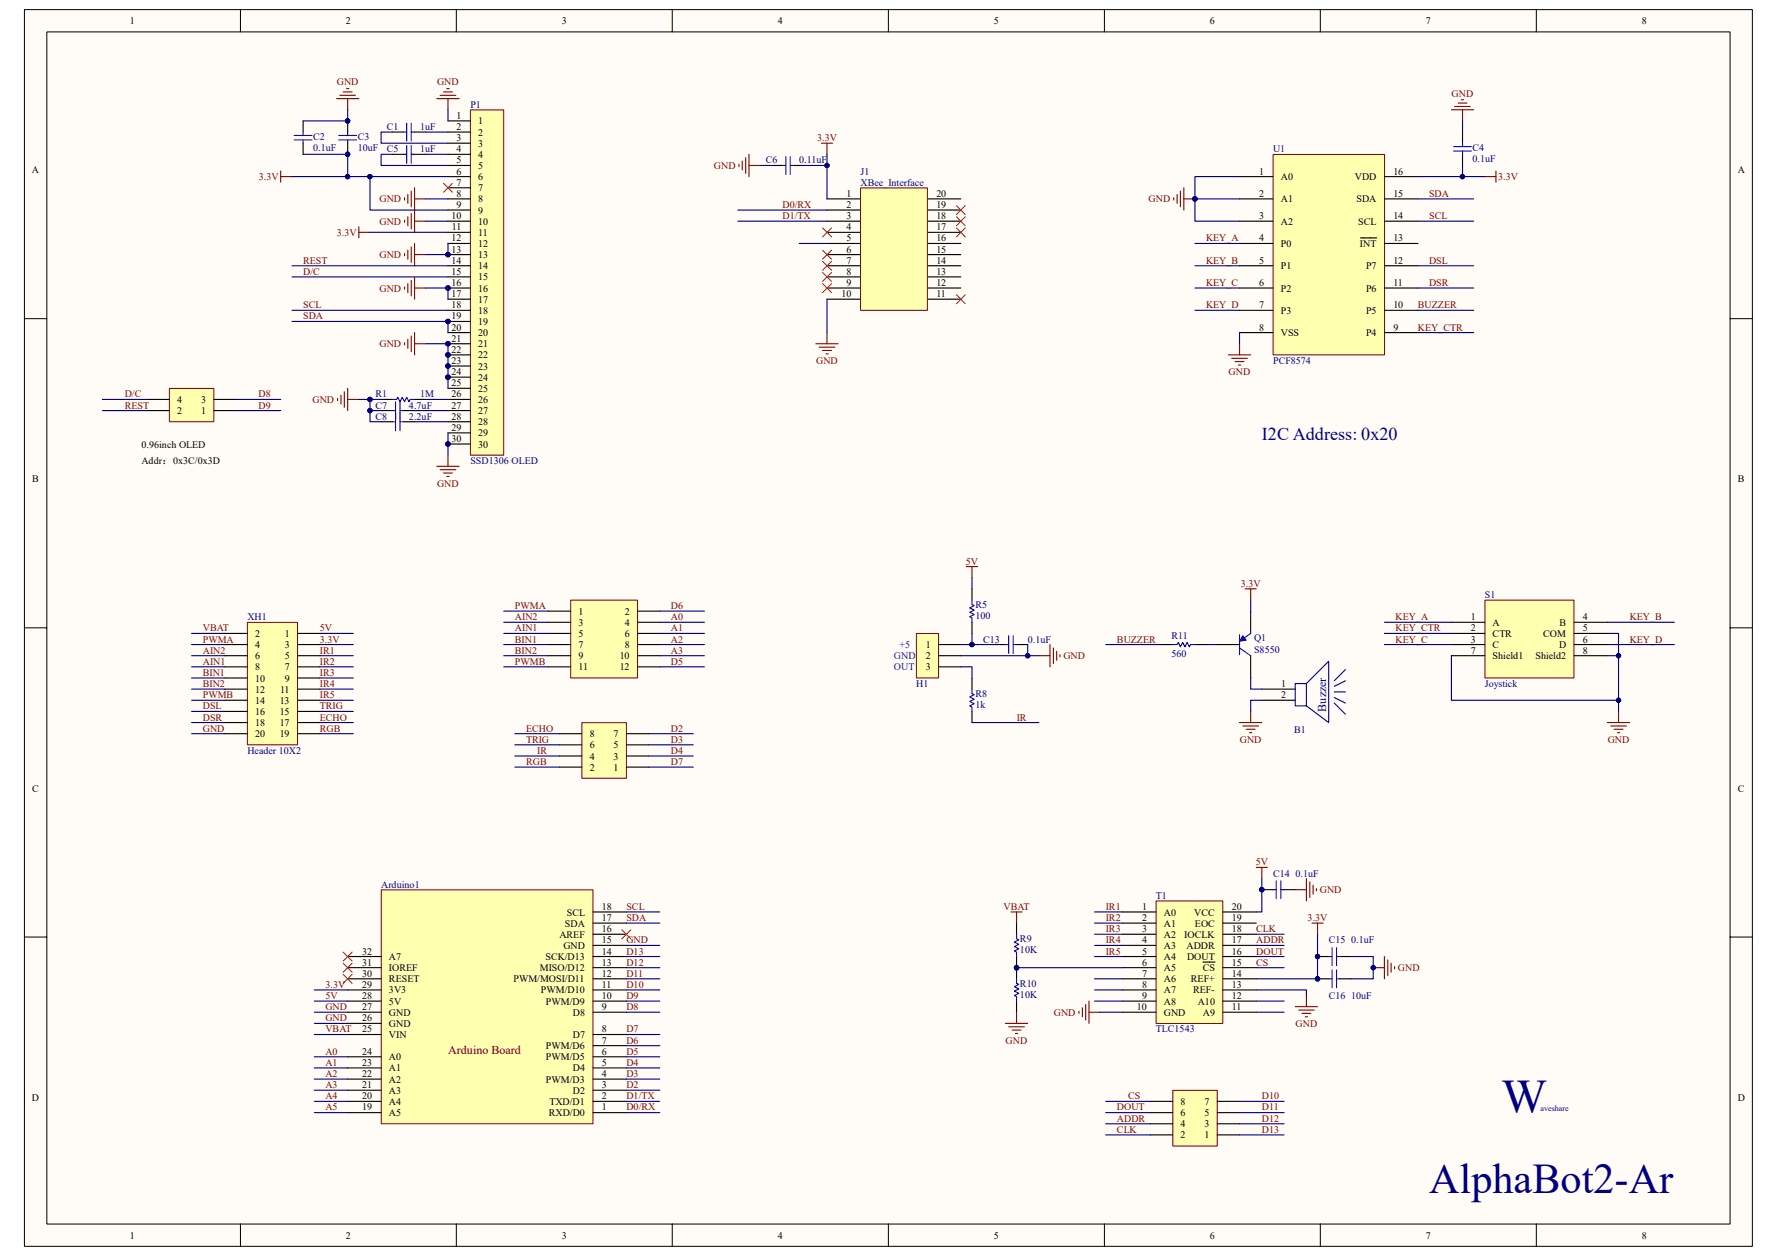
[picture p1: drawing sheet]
<svg xmlns="http://www.w3.org/2000/svg" width="297mm" height="210mm" viewBox="0 0 297 210" stroke-linecap="round" stroke-linejoin="round" font-family="sans-serif">
<path d="M4.1 1.6h288.8v206.8h-288.8z" fill="#fffcf8"/>
<path d="M4.1 1.6h288.8v206.8h-288.8z" fill="none" stroke="#000" stroke-width=".17"/>
<path d="M7.8 5.4h281.4v199.2h-281.4z" fill="#fffcf8"/>
<g fill="none" stroke="#000" stroke-width=".17">
<path d="M7.8 5.3h281.4v199.3h-281.4zM40.2 1.6v3.7M76.3 1.6v3.7M112.4 1.6v3.7M148.5 1.6v3.7M184.6 1.6v3.7M220.7 1.6v3.7M256.8 1.6v3.7M4.1 53.3h3.7M289.2 53.3h3.7M4.1 105h3.7M289.2 105h3.7"/>
<path d="M4.1 156.7h3.7M289.2 156.7h3.7M40.2 204.6v3.8M76.3 204.6v3.8M112.4 204.6v3.8M148.5 204.6v3.8M184.6 204.6v3.8M220.7 204.6v3.8M256.8 204.6v3.8"/>
</g>
<path d="M212.8 25.8h18.6v33.5h-18.6z" fill="#ffffb0"/>
<path d="M212.8 25.8h18.6v33.5h-18.6z" fill="none" stroke="#800000" stroke-width=".17"/>
<g fill="none" stroke="#000" stroke-width=".19">
<path d="M207.2 29.5h5.6M207.2 33.3h5.6M207.2 37h5.6M227.4 39.8h2.7M231.4 29.5h5.6M231.4 33.3h5.6M231.4 37h5.6M244.5 22.1v1.8M244.5 25.8v1.9M207.2 40.7h5.6M207.2 44.4h5.6M207.2 48.2h5.6"/>
<path d="M207.2 51.9h5.6M207.2 55.6h5.6M231.4 40.7h5.6M231.4 44.4h5.6M231.4 48.2h5.6M231.4 51.9h5.6M231.4 55.6h5.6"/>
</g>
<g fill="none" stroke="#800000" stroke-width=".19">
<path d="M242.6 18.4h3.7M243.2 17.8h2.6M243.7 17.2h1.5M244.3 16.7h.4M244.5 18.4v1.8M196.2 33.1v.3M196.8 32.5v1.5M197.3 32v2.6M197.9 31.4v3.7M197.9 33.3h1.8M248.2 29.5h1.9M250.1 28.6v1.9"/>
<path d="M205.3 59.3h3.8M205.9 59.9h2.6M207.2 57.5v1.8M206.5 60.5h1.4M207 61h.4"/>
</g>
<g fill="none" stroke="#000080" stroke-width=".19">
<path d="M207.2 33.3h-7.5v3.7h7.5M207.2 29.5h-7.5v3.8M237 33.3h9.3M237 37h9.3M237 29.5h11.2M244.5 27.7v1.8M199.7 40.7h7.5M199.7 44.4h7.5M199.7 48.2h7.5M199.7 51.9h7.5M207.2 55.6v1.9M237 44.4h9.3"/>
<path d="M237 48.2h9.3M237 55.6h9.3"/>
</g>
<path d="M243 24.5h3M243 25.3h3M244.5 23.9v.6M244.5 25.3v.5" fill="none" stroke="#00f" stroke-width=".19"/>
<g fill="#000080" stroke="#000080" stroke-width=".17">
<circle cx="244.5" cy="29.5" r=".36"/>
<circle cx="199.7" cy="33.3" r=".37"/>
</g>
<path d="M248.2 100.4h14.9v12.9h-14.9z" fill="#ffffb0"/>
<path d="M248.2 100.3h14.9v13h-14.9z" fill="none" stroke="#800000" stroke-width=".17"/>
<g fill="none" stroke="#000" stroke-width=".19">
<path d="M138.2 33.3h5.6M138.2 35.1h5.6M138.2 37h5.6M138.2 38.8h5.6M155 33.3h5.6M155 35.1h5.6M155 37h5.6M155 38.8h5.6M138.2 40.7h5.6M138.2 42.6h5.6M138.2 44.4h5.6M138.2 46.3h5.6"/>
<path d="M138.2 48.2h5.6M138.2 50h5.6M155 40.7h5.6M155 42.6h5.6M155 44.4h5.6M155 46.3h5.6M155 48.2h5.6M155 50h5.6M242.6 104h5.6M242.6 105.9h5.6M242.6 107.8h5.6M242.6 109.6h5.6"/>
<path d="M263.1 104h5.6M263.1 105.9h5.6M263.1 107.8h5.6M263.1 109.6h5.6"/>
</g>
<path d="M270.5 118.9v1.9M268.7 120.8h3.7M269.3 121.4h2.6M269.8 121.9h1.5M270.4 122.5h.3" fill="none" stroke="#800000" stroke-width=".19"/>
<path d="M231.4 104h11.2M231.4 107.8h11.2M231.4 105.9h11.2M242.6 109.6v7.5h27.9M268.7 104h11.2M268.7 107.8h11.2M268.7 109.6h1.8M268.7 105.9h1.8v13" fill="none" stroke="#000080" stroke-width=".19"/>
<g fill="#000080" stroke="#000080" stroke-width=".17">
<circle cx="270.5" cy="109.6" r=".36"/>
<circle cx="270.5" cy="117.1" r=".36"/>
</g>
<path d="M143.9 31.4h11.1v20.5h-11.1z" fill="#ffffb0"/>
<path d="M143.8 31.4h11.2v20.5h-11.2z" fill="none" stroke="#800000" stroke-width=".17"/>
<path d="M128.9 27.7h1.9M132.6 27.7h1.9" fill="none" stroke="#000" stroke-width=".19"/>
<path d="M130.8 27.7h.6M131.4 26.2v3M132.1 27.7h.5M132.1 26.2v3" fill="none" stroke="#00f" stroke-width=".19"/>
<path d="M123.5 27.5v.4M124.1 26.9v1.5M124.6 26.4v2.6M125.2 27.7h1.9M125.2 25.8v3.7M137.3 23.9h1.9M138.2 23.9v1.9M136.4 57.5h3.7M136.9 58h2.6M137.5 58.6h1.5M138.1 59.2h.3M138.2 55.6v1.9" fill="none" stroke="#800000" stroke-width=".19"/>
<path d="M123.3 35.1h14.9M123.3 37h14.9M127.1 27.7h1.8M134.5 27.7h3.7M138.2 25.8v7.5M133.6 40.7h4.6M138.2 50v5.6" fill="none" stroke="#000080" stroke-width=".19"/>
<circle cx="138.2" cy="27.7" r=".36" fill="#000080" stroke="#000080" stroke-width=".17"/>
<g fill="none" stroke="#f00" stroke-width=".17">
<path d="M137.5 38.1l1.5 1.5M139 38.1l-1.5 1.5M159.9 34.4l1.5 1.5M159.9 36.2l1.5 1.5M159.9 38.1l1.5 1.5M161.4 34.4l-1.5 1.5M161.4 36.2l-1.5 1.5M161.4 38.1l-1.5 1.5M137.5 45.6l1.5 1.5M137.5 43.7l1.5 1.5M137.5 41.8l1.5 1.5M137.5 47.4l1.5 1.5"/>
<path d="M139 45.6l-1.5 1.5M139 43.7l-1.5 1.5M139 41.8l-1.5 1.5M139 47.4l-1.5 1.5M159.9 49.3l1.5 1.5M161.4 49.3l-1.5 1.5"/>
</g>
<path d="M153.2 105.9h3.7v7.4h-3.7z" fill="#ffffb0"/>
<path d="M153.2 105.9h3.7v7.4h-3.7z" fill="none" stroke="#800000" stroke-width=".17"/>
<path d="M162.5 98.4v1.9M156.9 107.8h3.7M156.9 109.6h3.7M156.9 111.5h3.7M162.5 104v1.9M162.5 113.3v1.9M162.5 118.9v1.9M166.2 107.8h1.9M169.9 107.8h1.9" fill="none" stroke="#000" stroke-width=".19"/>
<path d="M161.5 94.7h1.9M162.5 94.7v1.9M173.6 109.6h1.9M175.5 107.8v3.7M176.1 108.3v2.6M176.6 108.9v1.5M177.2 109.5v.3" fill="none" stroke="#800000" stroke-width=".19"/>
<path d="M162.5 100.3v.8l.4 .1-.8 .4 .8 .4-.8 .4 .8 .3-.8 .4 .4 .2v.7M162.5 115.2v.8l.4 .1-.8 .4 .8 .4-.8 .4 .8 .3-.8 .4 .4 .2v.7M168.1 107.8h.5M168.6 106.3v3M169.4 107.8h.5M169.4 106.3v3" fill="none" stroke="#00f" stroke-width=".19"/>
<g fill="none" stroke="#000080" stroke-width=".19">
<path d="M237 51.9h9.3M162.5 96.6v1.8M160.6 111.5h1.9v1.8M160.6 109.6h13M160.6 107.8h5.6M162.5 105.9v1.9M171.8 107.8v1.8M162.5 120.8h11.1M104.7 159.9h5.6M104.7 158.1h5.6M104.7 154.3h5.6M104.7 152.5h5.6"/>
<path d="M52.5 176.7h5.6M52.5 173h5.6M52.5 169.2h5.6M52.5 167.4h5.6M52.5 165.5h5.6M52.5 171.1h5.6M52.5 178.5h5.6M104.7 178.5h5.6M104.7 176.7h5.6M104.7 174.8h5.6M104.7 173h5.6M104.7 169.2h5.6"/>
<path d="M104.7 167.4h5.6M104.7 165.5h5.6M104.7 163.6h5.6M104.7 161.8h5.6M52.5 186h5.6M52.5 184.1h5.6M52.5 182.3h5.6M52.5 180.4h5.6M104.7 186h5.6M104.7 184.1h5.6M104.7 182.3h5.6M104.7 180.4h5.6"/>
</g>
<g fill="#000080" stroke="#000080" stroke-width=".17">
<circle cx="171.8" cy="109.6" r=".36"/>
<circle cx="162.5" cy="107.8" r=".36"/>
</g>
<path d="M63.8 148.8h35.3v39.1h-35.3z" fill="#ffffb0"/>
<path d="M63.7 148.8h35.4v39.1h-35.4z" fill="none" stroke="#800000" stroke-width=".17"/>
<g fill="none" stroke="#000" stroke-width=".19">
<path d="M58.1 159.9h5.6M99.1 158.1h5.6M99.1 156.2h5.6M99.1 154.3h5.6M99.1 152.5h5.6M99.1 159.9h5.6M58.1 178.5h5.6M58.1 176.7h5.6M58.1 173h5.6M58.1 169.2h5.6M58.1 167.4h5.6M58.1 165.5h5.6"/>
<path d="M58.1 163.6h5.6M58.1 161.8h5.6M58.1 171.1h5.6M99.1 178.5h5.6M99.1 176.7h5.6M99.1 174.8h5.6M99.1 173h5.6M99.1 169.2h5.6M99.1 167.4h5.6M99.1 165.5h5.6M99.1 163.6h5.6M99.1 161.8h5.6"/>
<path d="M58.1 186h5.6M58.1 184.1h5.6M58.1 182.3h5.6M58.1 180.4h5.6M99.1 186h5.6M99.1 184.1h5.6M99.1 182.3h5.6M99.1 180.4h5.6"/>
</g>
<path d="M57.4 159.2l1.5 1.5M58.9 159.2l-1.5 1.5M103.9 155.4l1.5 1.6M105.4 155.4l-1.5 1.6M57.4 161l1.5 1.5M57.4 162.9l1.5 1.5M58.9 161l-1.5 1.5M58.9 162.9l-1.5 1.5" fill="none" stroke="#f00" stroke-width=".17"/>
<path d="M193.3 150.6h11.1v20.5h-11.1z" fill="#ffffb0"/>
<path d="M193.2 150.6h11.2v20.5h-11.2z" fill="none" stroke="#800000" stroke-width=".17"/>
<g fill="none" stroke="#000" stroke-width=".19">
<path d="M169.9 154.3v1.9M169.9 159.9v3.7M187.6 152.5h5.6M187.6 154.3h5.6M187.6 156.2h5.6M187.6 158.1h5.6M187.6 159.9h5.6M204.4 152.5h5.6M204.4 154.3h5.6M204.4 156.2h5.6M204.4 158.1h5.6M204.4 159.9h5.6"/>
<path d="M220.2 159.9h1.9M224 159.9h1.8M169.9 167.4v1.8M187.6 161.8h5.6M187.6 163.6h5.6M187.6 165.5h5.6M187.6 167.4h5.6M187.6 169.2h5.6M201.1 160.8h2M204.4 161.8h5.6M204.4 163.6h5.6M204.4 165.5h5.6"/>
<path d="M204.4 167.4h5.6M204.4 169.2h5.6"/>
</g>
<g fill="none" stroke="#800000" stroke-width=".19">
<path d="M169 152.5h1.9M169.9 152.5v1.8M210 145h1.9M210.9 145v1.9M231.4 159.9v3.7M168.1 171.1h3.7M168.6 171.7h2.6M169.2 172.2h1.5M169.7 172.8h.4M169.9 169.2v1.9M180.4 169.1v.3M180.9 168.5v1.5"/>
<path d="M181.5 167.9v2.6M182 167.4v3.7M182 169.2h1.9M216.5 168.3h3.7M217.1 168.9h2.6M217.6 169.4h1.5M218.2 170h.4M218.4 166.4v1.9M229.5 161.8h1.9M232 160.5v2.6M232.5 161v1.5M233.1 161.6v.4"/>
</g>
<g fill="none" stroke="#000080" stroke-width=".19">
<path d="M183 152.5h4.6M183 154.3h4.6M183 156.2h4.6M183 158.1h4.6M183 159.9h4.6M210 156.2h4.6M210 158.1h4.6M210 159.9h4.6M183 163.6h4.6M183 165.5h4.6M183 167.4h4.6M183.9 169.2h3.7"/>
<path d="M210 169.2h4.6M210 167.4h4.6M210 161.8h4.6M210 165.5h8.4v.9"/>
</g>
<g fill="#000080" stroke="#000080" stroke-width=".17">
<circle cx="220.2" cy="159.9" r=".36"/>
<circle cx="229.6" cy="161.8" r=".36"/>
<circle cx="169.9" cy="161.8" r=".36"/>
</g>
<path d="M169.9 156.2v.8l.4 .1-.7 .4 .7 .4-.7 .3 .7 .4-.7 .4 .3 .2v.7M222.1 159.9h.6M222.7 158.4v3M223.4 159.9h.6M223.4 158.4v3M169.9 163.6v.8l.4 .2-.7 .4 .7 .3-.7 .4 .7 .4-.7 .3 .3 .2v.8" fill="none" stroke="#00f" stroke-width=".19"/>
<path d="M196.1 182.3h7.4v9.3h-7.4z" fill="#ffffb0"/>
<path d="M196 182.3h7.5v9.3h-7.5z" fill="none" stroke="#800000" stroke-width=".17"/>
<path d="M192.3 189.7h3.7M192.3 187.9h3.7M192.3 186h3.7M192.3 184.1h3.7M203.5 189.7h3.7M203.5 187.9h3.7M203.5 186h3.7M203.5 184.1h3.7" fill="none" stroke="#000" stroke-width=".19"/>
<path d="M184.8 187.9h7.5M184.8 186h7.5M184.8 184.1h7.5M184.8 189.7h7.5M207.2 187.9h7.4M207.2 186h7.4M207.2 184.1h7.4M207.2 189.7h7.4" fill="none" stroke="#000080" stroke-width=".19"/>
<path d="M28.3 65h7.4v5.5h-7.4z" fill="#ffffb0"/>
<path d="M28.3 64.9h7.4v5.6h-7.4z" fill="none" stroke="#800000" stroke-width=".17"/>
<path d="M24.6 68.6h3.7M24.6 66.8h3.7M35.7 68.6h3.8M35.7 66.8h3.8" fill="none" stroke="#000" stroke-width=".19"/>
<path d="M17.1 68.6h7.5M17.1 66.8h7.5M39.5 68.6h7.4M39.5 66.8h7.4" fill="none" stroke="#000080" stroke-width=".19"/>
<path d="M97.3 120.8h7.4v9.3h-7.4z" fill="#ffffb0"/>
<path d="M97.3 120.8h7.4v9.3h-7.4z" fill="none" stroke="#800000" stroke-width=".17"/>
<path d="M93.5 128.2h3.8M93.5 126.4h3.8M93.5 124.5h3.8M93.5 122.7h3.8M104.7 128.2h3.7M104.7 126.4h3.7M104.7 124.5h3.7M104.7 122.7h3.7" fill="none" stroke="#000" stroke-width=".19"/>
<path d="M86.1 128.2h7.4M86.1 126.4h7.4M86.1 124.5h7.4M86.1 122.7h7.4M108.4 128.2h7.5M108.4 126.4h7.5M108.4 124.5h7.5M108.4 122.7h7.5" fill="none" stroke="#000080" stroke-width=".19"/>
<path d="M95.4 100.4h11.2v12.9h-11.2z" fill="#ffffb0"/>
<path d="M95.4 100.3h11.2v13h-11.2z" fill="none" stroke="#800000" stroke-width=".17"/>
<g fill="none" stroke="#000" stroke-width=".19">
<path d="M91.6 102.2h3.8M91.6 104h3.8M91.6 105.9h3.8M91.6 107.8h3.8M91.6 109.6h3.8M91.6 111.5h3.8M106.6 102.2h3.7M106.6 104h3.7M106.6 105.9h3.7M106.6 107.8h3.7M106.6 109.6h3.7M106.6 111.5h3.7"/>
<path d="M210.9 148.7h1.9M214.6 148.7h1.9"/>
</g>
<g fill="none" stroke="#000080" stroke-width=".19">
<path d="M244.5 20.2v1.9M84.2 102.2h7.4M84.2 104h7.4M84.2 105.9h7.4M84.2 109.6h7.4M84.2 111.5h7.4M84.2 107.8h7.4M110.3 102.2h7.4M110.3 104h7.4M110.3 105.9h7.4M110.3 109.6h7.4M110.3 111.5h7.4"/>
<path d="M110.3 107.8h7.4M210.9 146.9v5.6h-.9"/>
</g>
<circle cx="210.9" cy="148.7" r=".36" fill="#000080" stroke="#000080" stroke-width=".17"/>
<path d="M216.5 148.7h1.9M218.4 146.9v3.7M218.9 147.4v2.7M219.3 154.3h1.9M219.5 148v1.5M220 148.6v.3M220.2 154.3v1.9" fill="none" stroke="#800000" stroke-width=".19"/>
<path d="M212.8 148.7h.5M213.3 147.3v2.9M214.1 148.7h.5M214.1 147.3v2.9" fill="none" stroke="#00f" stroke-width=".19"/>
<path d="M78.7 18.4h5.5v57.7h-5.5z" fill="#ffffb0"/>
<path d="M78.6 18.4h5.6v57.7h-5.6z" fill="none" stroke="#800000" stroke-width=".17"/>
<g fill="none" stroke="#000" stroke-width=".19">
<path d="M50.7 20.2v1.9M50.7 23.9v1.9M58.1 20.2v1.9M58.1 23.9v1.9M65.6 22.1h1.8M65.6 25.8h1.8M69.3 22.1h1.9M69.3 25.8h1.9M74.9 20.2h3.7M74.9 22.1h3.7M74.9 23.9h3.7M74.9 25.8h3.7"/>
<path d="M74.9 27.7h3.7M74.9 29.5h3.7M74.9 31.4h3.7M74.9 33.3h3.7M74.9 35.1h3.7M74.9 37h3.7M74.9 38.8h3.7M74.9 40.7h3.7M74.9 42.6h3.7M74.9 44.4h3.7M74.9 46.3h3.7M74.9 48.2h3.7"/>
<path d="M74.9 50h3.7M74.9 51.9h3.7M74.9 53.7h3.7M74.9 55.6h3.7M74.9 57.5h3.7M74.9 59.3h3.7M63.7 66.8h1.9M63.7 68.6h1.9M63.7 70.5h1.9M67.4 68.6h1.9M67.4 70.5h1.9M69.3 66.8h1.9"/>
<path d="M74.9 61.2h3.7M74.9 63.1h3.7M74.9 64.9h3.7M74.9 66.8h3.7M74.9 68.6h3.7M74.9 70.5h3.7M74.9 72.4h3.7M74.9 74.2h3.7M203.5 107.8h3.7M209.1 102.2v3.7M209.1 109.6v3.7M210.9 115.2h5.6"/>
<path d="M210.9 117.1h5.6M220.2 163.6h1.9M224 163.6h1.8"/>
</g>
<g fill="#000080" stroke="#000080" stroke-width=".17">
<circle cx="74.9" cy="42.6" r=".36"/>
<circle cx="74.9" cy="48.2" r=".36"/>
<circle cx="74.9" cy="53.7" r=".36"/>
<circle cx="74.9" cy="57.5" r=".36"/>
<circle cx="74.9" cy="59.3" r=".36"/>
<circle cx="74.9" cy="61.2" r=".36"/>
<circle cx="74.9" cy="63.1" r=".36"/>
<circle cx="74.9" cy="74.2" r=".36"/>
<circle cx="61.8" cy="68.6" r=".37"/>
<circle cx="61.8" cy="66.8" r=".37"/>
<circle cx="58.1" cy="25.8" r=".36"/>
<circle cx="58.1" cy="20.2" r=".36"/>
<circle cx="61.8" cy="29.5" r=".37"/>
<circle cx="58.1" cy="29.5" r=".36"/>
<circle cx="220.2" cy="163.6" r=".36"/>
</g>
<g fill="none" stroke="#00f" stroke-width=".19">
<path d="M49.2 22.6h3M49.2 23.4h3M50.7 22.1v.5M50.7 23.4v.5M56.6 22.6h3M56.6 23.4h3M58.1 22.1v.5M58.1 23.4v.5M67.4 22.1h.6M67.4 25.8h.6M68 20.6v3M68 24.3v3"/>
<path d="M68.7 22.1h.6M68.7 25.8h.6M68.7 20.6v3M68.7 24.3v3M65.6 66.8h.7l.2-.4 .4 .8 .3-.8 .4 .8 .4-.8 .4 .8 .2-.4h.7M65.6 68.6h.5M65.6 70.5h.5M66.1 67.2v4.8M66.9 68.6h.5M66.9 70.5h.5M66.9 67.2v4.8M207.2 106.1v3.4"/>
<path d="M207.2 108.3l1.9 1.3M209.1 105.9l-1.4 .9M222.1 163.6h.6M222.7 162.2v2.9M223.4 162.2v2.9M223.4 163.6h.6"/>
</g>
<g fill="none" stroke="#000080" stroke-width=".19">
<path d="M58.1 18.4v1.8h-7.4M74.9 18.4v1.8M48.8 29.5h13M50.7 25.8h7.4v3.7M61.8 38.8h13.1M65.6 22.1h-1.9v1.8h11.2M65.6 25.8h-1.9v1.9h11.2M71.2 22.1h3.7M71.2 25.8h3.7M71.2 37h3.7M71.2 33.3h3.7M74.9 29.5h-13.1v5.6h13.1"/>
<path d="M48.8 53.7h26.1v1.9M48.8 44.4h26.1M48.8 46.3h26.1M48.8 51.9h26.1M71.2 48.2h3.7v1.8M71.2 57.5h3.7v7.4M74.9 40.7v1.9h-3.7M60 66.8h1.8v3.7h1.9M61.8 68.6h1.9M61.8 66.8h1.9M69.3 68.6h5.6M69.3 70.5h5.6"/>
<path d="M71.2 66.8h3.7M74.9 72.4v3.7M32 109.6h5.6M32 111.5h5.6M32 113.3h5.6M32 115.2h5.6M32 117.1h5.6M32 118.9h5.6M32 105.9h5.6M32 107.8h5.6M53.5 109.6h5.6M53.5 111.5h5.6"/>
<path d="M53.5 113.3h5.6M53.5 115.2h5.6M53.5 117.1h5.6M53.5 118.9h5.6M53.5 105.9h5.6M53.5 107.8h5.6M32 120.8h5.6M32 122.7h5.6M53.5 120.8h5.6M53.5 122.7h5.6"/>
</g>
<g fill="none" stroke="#800000" stroke-width=".19">
<path d="M56.3 16.5h3.7M56.8 15.9h2.6M57.4 15.4h1.5M57.9 14.8h.4M58.1 16.5v1.9M73 16.5h3.7M73.6 15.9h2.6M74.1 15.4h1.5M74.7 14.8h.4M74.9 16.5v1.9M46.9 29.5h1.9M46.9 28.6v1.9"/>
<path d="M60 38.8h1.8M60 37.9v1.9M67.6 33.1v.3M67.6 36.8v.4M68.2 32.5v1.5M68.2 36.2v1.5M68.7 32v2.6M68.7 35.7v2.6M69.3 33.3h1.9M69.3 37h1.9M69.3 31.4v7.4M67.6 42.4v.4"/>
<path d="M67.6 48v.3M67.6 57.3v.4M68.2 41.8v1.5M68.2 47.4v1.5M68.2 56.7v1.5M68.7 41.3v2.6M68.7 46.9v2.6M68.7 56.2v2.6M69.3 42.6h1.9M69.3 48.2h1.9M69.3 57.5h1.9M69.3 40.7v3.7"/>
<path d="M69.3 46.3v3.7M69.3 55.6v3.7M56.4 66.6v.4M57 66v1.5M57.5 65.5v2.6M58.1 66.8h1.9M58.1 64.9v3.7M73 78h3.7M73.6 78.5h2.6M74.1 79.1h1.5M74.7 79.7h.4M74.9 76.1v1.9"/>
</g>
<path d="M74.1 30.6l1.5 1.5M75.6 30.6l-1.5 1.5" fill="none" stroke="#f00" stroke-width=".17"/>
<path d="M216.5 114.3h1.9v3.7v-3.7l3.7-3.7v10.2l-3.7-2.8h-1.9zM223 115.7h1.9M223 116.6l1.9 .9M223 117.5l1.9 1.9M224.9 112l-1.9 1.8M224.9 113.8l-1.9 .9" fill="none" stroke="#0c0087" stroke-width=".19"/>
<path d="M207.7 106.3l.6 .7-1.1 .2z" fill="#00f"/>
<path d="M207.7 106.3l.6 .7-1.1 .2z" fill="none" stroke="#00f" stroke-width=".17"/>
<path d="M194.2 107.8h1.8M199.7 107.8h1.9" fill="none" stroke="#000" stroke-width=".19"/>
<path d="M196 107.8h.8l.2-.4 .3 .7 .4-.7 .4 .7 .3-.7 .4 .7 .2-.3h.7" fill="none" stroke="#00f" stroke-width=".19"/>
<path d="M208.1 98.4h1.9M209.1 98.4v1.9M209.1 118.9v1.9M207.2 120.8h3.7M207.7 121.4h2.7M208.3 121.9h1.5M208.9 122.5h.4" fill="none" stroke="#800000" stroke-width=".19"/>
<path d="M184.8 107.8h9.4M201.6 107.8h1.9M209.1 113.3v1.9h1.8M209.1 100.3v1.9M210.9 117.1h-1.8v1.8M220.2 156.2v7.4h-10.2M225.8 159.9h3.7v3.7h-3.7M169.9 161.8h17.7" fill="none" stroke="#000080" stroke-width=".19"/>
<g fill="#000080" stroke="#000080" stroke-width=".17">
<circle cx="220.2" cy="159.9" r=".36"/>
<circle cx="220.2" cy="163.6" r=".36"/>
<circle cx="229.6" cy="161.8" r=".36"/>
<circle cx="169.9" cy="161.8" r=".36"/>
</g>
<path d="M41.4 104.1h8.3v20.4h-8.3z" fill="#ffffb0"/>
<path d="M41.4 104.1h8.3v20.4h-8.3z" fill="none" stroke="#800000" stroke-width=".17"/>
<g fill="none" stroke="#000" stroke-width=".19">
<path d="M37.6 105.9h3.7M37.6 107.8h3.7M37.6 109.6h3.7M37.6 111.5h3.7M37.6 113.3h3.7M37.6 115.2h3.7M37.6 117.1h3.7M37.6 118.9h3.7M49.7 105.9h3.8M49.7 107.8h3.8M49.7 109.6h3.8M49.7 111.5h3.8"/>
<path d="M49.7 113.3h3.8M49.7 115.2h3.8M49.7 117.1h3.8M49.7 118.9h3.8M37.6 120.8h3.7M37.6 122.7h3.7M49.7 120.8h3.8M49.7 122.7h3.8"/>
</g>
<text font-size="8.1" fill="#000080" x="251" y="186.1">W</text>
<text font-size="7.1" fill="#000080" x="238.9" y="199.4">AlphaBot2-Ar</text>
<text font-size="3" fill="#000080" x="210.9" y="73.6">I2C Address: 0x20</text>
<text font-size="2" fill="#000080" x="221.7" y="119" transform="rotate(-90 221.7 119)">Buzzer</text>
<text font-size="2" fill="#800000" x="74.9" y="176.3">Arduino Board</text>
<g font-size="1.7">
<text x="21.7" y="4">1</text>
<text x="57.8" y="4">2</text>
<text x="93.9" y="4">3</text>
<text x="130" y="4">4</text>
<text x="166.1" y="4">5</text>
<text x="202.2" y="4">6</text>
<text x="238.4" y="4">7</text>
<text x="274.4" y="4">8</text>
<text x="76.3" y="19.9">1</text>
<text x="76.3" y="21.7">2</text>
<text x="76.3" y="23.6">3</text>
<text x="79.9" y="20.8">1</text>
<text x="79.9" y="22.7">2</text>
<text x="5.3" y="29">A</text>
<text x="76.3" y="25.5">4</text>
<text x="76.3" y="27.3">5</text>
<text x="76.3" y="29.2">6</text>
<text x="79.9" y="24.5">3</text>
<text x="79.9" y="26.4">4</text>
<text x="79.9" y="28.3">5</text>
<text x="210.5" y="29.2">1</text>
<text x="232.9" y="29.2">16</text>
<text x="290.5" y="29">A</text>
<text x="76.3" y="31.1">7</text>
<text x="76.3" y="32.9">8</text>
<text x="76.3" y="34.8">9</text>
<text x="79.9" y="30.1">6</text>
<text x="79.9" y="32">7</text>
<text x="79.9" y="33.8">8</text>
<text x="79.9" y="35.7">9</text>
<text x="141.5" y="32.9">1</text>
<text x="141.5" y="34.8">2</text>
<text x="156.5" y="34.8">19</text>
<text x="156.5" y="32.9">20</text>
<text x="210.5" y="32.9">2</text>
<text x="214.1" y="30.1">A0</text>
<text x="214.1" y="33.8">A1</text>
<text x="226.5" y="30.1">VDD</text>
<text x="226.8" y="33.8">SDA</text>
<text x="232.9" y="32.9">15</text>
<text x="75.5" y="36.6">10</text>
<text x="75.5" y="40.4">12</text>
<text x="75.5" y="38.5">11</text>
<text x="79.9" y="37.6">10</text>
<text x="79.9" y="39.4">11</text>
<text x="79.9" y="41.3">12</text>
<text x="141.5" y="36.6">3</text>
<text x="141.5" y="38.5">4</text>
<text x="141.5" y="40.4">5</text>
<text x="156.5" y="40.4">16</text>
<text x="156.5" y="38.5">17</text>
<text x="156.5" y="36.6">18</text>
<text x="210.5" y="36.6">3</text>
<text x="210.5" y="40.4">4</text>
<text x="214.1" y="37.6">A2</text>
<text x="214.1" y="41.3">P0</text>
<text x="227" y="37.6">SCL</text>
<text x="227.3" y="41.3">INT</text>
<text x="232.9" y="40.4">13</text>
<text x="232.9" y="36.6">14</text>
<text x="75.5" y="42.2">13</text>
<text x="75.5" y="44.1">14</text>
<text x="75.5" y="46">15</text>
<text x="75.5" y="47.8">16</text>
<text x="79.9" y="43.2">13</text>
<text x="79.9" y="45">14</text>
<text x="79.9" y="46.9">15</text>
<text x="141.5" y="42.2">6</text>
<text x="141.5" y="44.1">7</text>
<text x="141.5" y="46">8</text>
<text x="141.5" y="47.8">9</text>
<text x="156.5" y="44.1">14</text>
<text x="156.5" y="46">13</text>
<text x="156.5" y="47.8">12</text>
<text x="156.5" y="42.2">15</text>
<text x="210.5" y="44.1">5</text>
<text x="210.5" y="47.8">6</text>
<text x="214.1" y="45">P1</text>
<text x="228.3" y="45">P7</text>
<text x="232.9" y="47.8">11</text>
<text x="232.9" y="44.1">12</text>
<text x="75.5" y="49.7">17</text>
<text x="75.5" y="51.5">18</text>
<text x="75.5" y="53.4">19</text>
<text x="79.9" y="48.7">16</text>
<text x="79.9" y="50.6">17</text>
<text x="79.9" y="52.5">18</text>
<text x="140.7" y="49.7">10</text>
<text x="156.5" y="49.7">11</text>
<text x="210.5" y="51.5">7</text>
<text x="214.1" y="48.7">P2</text>
<text x="214.1" y="52.5">P3</text>
<text x="228.3" y="52.5">P5</text>
<text x="228.3" y="48.7">P6</text>
<text x="232.9" y="51.5">10</text>
<text x="75.5" y="55.3">20</text>
<text x="75.5" y="57.1">21</text>
<text x="75.5" y="59">22</text>
<text x="79.9" y="54.3">19</text>
<text x="79.9" y="56.2">20</text>
<text x="79.9" y="58.1">21</text>
<text x="79.9" y="59.9">22</text>
<text x="210.5" y="55.3">8</text>
<text x="214.1" y="56.2">VSS</text>
<text x="228.3" y="56.2">P4</text>
<text x="232.9" y="55.3">9</text>
<text x="75.5" y="60.9">23</text>
<text x="75.5" y="62.7">24</text>
<text x="75.5" y="64.6">25</text>
<text x="79.9" y="61.8">23</text>
<text x="79.9" y="63.6">24</text>
<text x="79.9" y="65.5">25</text>
<text x="29.6" y="69.2">2</text>
<text x="29.6" y="67.4">4</text>
<text x="33.6" y="69.2">1</text>
<text x="33.6" y="67.4">3</text>
<text x="75.5" y="66.4">26</text>
<text x="75.5" y="68.3">27</text>
<text x="75.5" y="70.2">28</text>
<text x="79.9" y="67.4">26</text>
<text x="79.9" y="69.2">27</text>
<text x="79.9" y="71.1">28</text>
<text x="23.6" y="74.8">0.96inch OLED</text>
<text x="23.6" y="77.6">Addr：0x3C/0x3D</text>
<text x="75.5" y="72">29</text>
<text x="75.5" y="73.9">30</text>
<text x="79.9" y="73">29</text>
<text x="79.9" y="74.8">30</text>
<text x="5.4" y="80.6">B</text>
<text x="290.5" y="80.6">B</text>
<text x="42.6" y="106.5">2</text>
<text x="47.6" y="106.5">1</text>
<text x="96.7" y="102.8">1</text>
<text x="96.7" y="104.6">3</text>
<text x="96.7" y="106.5">5</text>
<text x="104.4" y="102.8">2</text>
<text x="104.4" y="104.6">4</text>
<text x="104.4" y="106.5">6</text>
<text x="245.9" y="103.7">1</text>
<text x="245.9" y="105.6">2</text>
<text x="245.9" y="107.4">3</text>
<text x="249.5" y="104.6">A</text>
<text x="249.5" y="106.5">CTR</text>
<text x="258" y="106.5">COM</text>
<text x="260.7" y="104.6">B</text>
<text x="264.6" y="105.6">5</text>
<text x="264.6" y="107.4">6</text>
<text x="264.6" y="103.7">4</text>
<text x="42.6" y="108.4">4</text>
<text x="42.6" y="110.2">6</text>
<text x="42.6" y="112.1">8</text>
<text x="42.6" y="113.9">10</text>
<text x="47.6" y="108.4">3</text>
<text x="47.6" y="110.2">5</text>
<text x="47.6" y="112.1">7</text>
<text x="47.6" y="113.9">9</text>
<text x="96.7" y="108.4">7</text>
<text x="96.7" y="110.2">9</text>
<text x="96.7" y="112.1">11</text>
<text x="103.6" y="110.2">10</text>
<text x="103.6" y="112.1">12</text>
<text x="104.4" y="108.4">8</text>
<text x="154.7" y="108.4">1</text>
<text x="154.7" y="110.2">2</text>
<text x="154.7" y="112.1">3</text>
<text x="245.9" y="109.3">7</text>
<text x="249.5" y="108.4">C</text>
<text x="249.5" y="110.2">Shield1</text>
<text x="256.7" y="110.2">Shield2</text>
<text x="260.6" y="108.4">D</text>
<text x="264.6" y="109.3">8</text>
<text x="42.6" y="115.8">12</text>
<text x="42.6" y="117.7">14</text>
<text x="42.6" y="119.5">16</text>
<text x="46.8" y="117.7">13</text>
<text x="46.8" y="119.5">15</text>
<text x="46.8" y="115.8">11</text>
<text x="214.2" y="114.9">1</text>
<text x="214.2" y="116.7">2</text>
<text x="42.6" y="121.4">18</text>
<text x="42.6" y="123.3">20</text>
<text x="46.8" y="121.4">17</text>
<text x="46.8" y="123.3">19</text>
<text x="98.6" y="125.1">6</text>
<text x="98.6" y="123.3">8</text>
<text x="102.6" y="125.1">5</text>
<text x="102.6" y="123.3">7</text>
<text x="98.6" y="128.8">2</text>
<text x="98.6" y="127">4</text>
<text x="102.6" y="128.8">1</text>
<text x="102.6" y="127">3</text>
<text x="5.4" y="132.3">C</text>
<text x="290.5" y="132.3">C</text>
<text x="94.4" y="154.9">SDA</text>
<text x="94.7" y="153.1">SCL</text>
<text x="100.6" y="152.1">18</text>
<text x="100.6" y="154">17</text>
<text x="100.6" y="155.9">16</text>
<text x="190.9" y="152.1">1</text>
<text x="190.9" y="154">2</text>
<text x="190.9" y="155.9">3</text>
<text x="194.5" y="153.1">A0</text>
<text x="194.5" y="154.9">A1</text>
<text x="199.6" y="153.1">VCC</text>
<text x="199.7" y="154.9">EOC</text>
<text x="205.9" y="155.9">18</text>
<text x="205.9" y="154">19</text>
<text x="205.9" y="152.1">20</text>
<text x="60.5" y="161.4">31</text>
<text x="60.5" y="159.6">32</text>
<text x="65" y="160.5">A7</text>
<text x="91.2" y="160.5">SCK/D13</text>
<text x="93.5" y="156.8">AREF</text>
<text x="94.2" y="158.6">GND</text>
<text x="100.6" y="159.6">14</text>
<text x="100.6" y="157.7">15</text>
<text x="100.6" y="161.4">13</text>
<text x="190.9" y="157.7">4</text>
<text x="190.9" y="159.6">5</text>
<text x="190.9" y="161.4">6</text>
<text x="194.5" y="156.8">A2</text>
<text x="194.5" y="158.6">A3</text>
<text x="194.5" y="160.5">A4</text>
<text x="198" y="156.8">IOCLK</text>
<text x="198.3" y="158.6">ADDR</text>
<text x="198.4" y="160.5">DOUT</text>
<text x="205.9" y="159.6">16</text>
<text x="205.9" y="161.4">15</text>
<text x="205.9" y="157.7">17</text>
<text x="60.5" y="167">28</text>
<text x="60.5" y="165.2">29</text>
<text x="60.5" y="163.3">30</text>
<text x="65" y="168">5V</text>
<text x="65" y="166.1">3V3</text>
<text x="65" y="164.2">RESET</text>
<text x="65" y="162.4">IOREF</text>
<text x="85.8" y="164.2">PWM/MOSI/D11</text>
<text x="90.3" y="162.4">MISO/D12</text>
<text x="90.4" y="166.1">PWM/D10</text>
<text x="91.3" y="168">PWM/D9</text>
<text x="100.6" y="163.3">12</text>
<text x="100.6" y="165.2">11</text>
<text x="100.6" y="167">10</text>
<text x="190.9" y="163.3">7</text>
<text x="190.9" y="165.2">8</text>
<text x="190.9" y="167">9</text>
<text x="194.5" y="162.4">A5</text>
<text x="194.5" y="164.2">A6</text>
<text x="194.5" y="166.1">A7</text>
<text x="194.5" y="168">A8</text>
<text x="199.1" y="164.2">REF+</text>
<text x="199.5" y="166.1">REF-</text>
<text x="200.2" y="168">A10</text>
<text x="201" y="162.4">CS</text>
<text x="205.9" y="163.3">14</text>
<text x="205.9" y="167">12</text>
<text x="205.9" y="165.2">13</text>
<text x="60.5" y="172.6">25</text>
<text x="60.5" y="170.8">26</text>
<text x="60.5" y="168.9">27</text>
<text x="65" y="173.5">VIN</text>
<text x="65" y="171.7">GND</text>
<text x="65" y="169.8">GND</text>
<text x="95.8" y="173.5">D7</text>
<text x="95.8" y="169.8">D8</text>
<text x="100.6" y="172.6">8</text>
<text x="100.6" y="168.9">9</text>
<text x="190.1" y="168.9">10</text>
<text x="194.5" y="169.8">GND</text>
<text x="201.1" y="169.8">A9</text>
<text x="205.9" y="168.9">11</text>
<text x="60.5" y="178.2">23</text>
<text x="60.5" y="176.3">24</text>
<text x="65" y="179.1">A1</text>
<text x="65" y="177.3">A0</text>
<text x="91.3" y="177.3">PWM/D5</text>
<text x="91.3" y="175.4">PWM/D6</text>
<text x="95.8" y="179.1">D4</text>
<text x="100.6" y="178.2">5</text>
<text x="100.6" y="176.3">6</text>
<text x="100.6" y="174.5">7</text>
<text x="5.3" y="184">D</text>
<text x="60.5" y="185.7">19</text>
<text x="60.5" y="183.8">20</text>
<text x="60.5" y="181.9">21</text>
<text x="60.5" y="180.1">22</text>
<text x="65" y="184.7">A4</text>
<text x="65" y="182.9">A3</text>
<text x="65" y="181">A2</text>
<text x="91.3" y="181">PWM/D3</text>
<text x="91.8" y="184.7">TXD/D1</text>
<text x="95.8" y="182.9">D2</text>
<text x="100.6" y="181.9">3</text>
<text x="100.6" y="183.8">2</text>
<text x="100.6" y="185.7">1</text>
<text x="100.6" y="180.1">4</text>
<text x="197.3" y="184.7">8</text>
<text x="201.3" y="184.7">7</text>
<text x="290.5" y="184">D</text>
<text x="65" y="186.6">A5</text>
<text x="91.7" y="186.6">RXD/D0</text>
<text x="197.3" y="190.3">2</text>
<text x="197.3" y="188.4">4</text>
<text x="197.3" y="186.6">6</text>
<text x="201.3" y="190.3">1</text>
<text x="201.3" y="188.4">3</text>
<text x="201.3" y="186.6">5</text>
<text x="21.7" y="207.1">1</text>
<text x="57.8" y="207.1">2</text>
<text x="93.9" y="207.1">3</text>
<text x="130" y="207.1">4</text>
<text x="166.1" y="207.1">5</text>
<text x="202.2" y="207.1">6</text>
<text x="238.4" y="207.1">7</text>
<text x="274.4" y="207.1">8</text>
</g>
<g font-size="1.7" fill="#800000">
<text x="56.3" y="14.3">GND</text>
<text x="73.1" y="14.3">GND</text>
<text x="242.7" y="16.2">GND</text>
<text x="136.6" y="23.6">3.3V</text>
<text x="119.3" y="28.3">GND</text>
<text x="43.3" y="30.1">3.3V</text>
<text x="63.4" y="33.8">GND</text>
<text x="130.8" y="34.8">D0/RX</text>
<text x="192" y="33.8">GND</text>
<text x="238.9" y="32.9">SDA</text>
<text x="250.4" y="30.1">3.3V</text>
<text x="56.3" y="39.4">3.3V</text>
<text x="63.4" y="37.6">GND</text>
<text x="130.8" y="36.6">D1/TX</text>
<text x="201.6" y="40.4">KEY_A</text>
<text x="238.9" y="36.6">SCL</text>
<text x="50.7" y="46">D/C</text>
<text x="50.7" y="44.1">REST</text>
<text x="63.4" y="43.2">GND</text>
<text x="201.6" y="44.1">KEY_B</text>
<text x="201.6" y="47.8">KEY_C</text>
<text x="238.9" y="47.8">DSR</text>
<text x="238.9" y="44.1">DSL</text>
<text x="50.7" y="51.5">SCL</text>
<text x="50.7" y="53.4">SDA</text>
<text x="63.4" y="48.7">GND</text>
<text x="201.6" y="51.5">KEY_D</text>
<text x="237" y="51.5">BUZZER</text>
<text x="63.4" y="58.1">GND</text>
<text x="237" y="55.3">KEY_CTR</text>
<text x="136.4" y="60.9">GND</text>
<text x="205.4" y="62.7">GND</text>
<text x="20.8" y="68.3">REST</text>
<text x="20.8" y="66.4">D/C</text>
<text x="43.2" y="68.3">D9</text>
<text x="43.2" y="66.4">D8</text>
<text x="52.2" y="67.4">GND</text>
<text x="73.1" y="81.3">GND</text>
<text x="161.5" y="94.4">5V</text>
<text x="86.1" y="101.8">PWMA</text>
<text x="112.2" y="101.8">D6</text>
<text x="207.4" y="98.1">3.3V</text>
<text x="33.9" y="107.4">PWMA</text>
<text x="33.9" y="105.6">VBAT</text>
<text x="53.5" y="105.6">5V</text>
<text x="53.5" y="107.4">3.3V</text>
<text x="86.1" y="103.7">AIN2</text>
<text x="86.1" y="105.6">AIN1</text>
<text x="86.1" y="107.4">BIN1</text>
<text x="112.2" y="103.7">A0</text>
<text x="112.2" y="105.6">A1</text>
<text x="112.2" y="107.4">A2</text>
<text x="186.7" y="107.4">BUZZER</text>
<text x="233.3" y="103.7">KEY_A</text>
<text x="233.3" y="107.4">KEY_C</text>
<text x="233.3" y="105.6">KEY_CTR</text>
<text x="272.4" y="103.7">KEY_B</text>
<text x="272.4" y="107.4">KEY_D</text>
<text x="33.9" y="109.3">AIN2</text>
<text x="33.9" y="111.1">AIN1</text>
<text x="33.9" y="113">BIN1</text>
<text x="53.5" y="109.3">IR1</text>
<text x="53.5" y="111.1">IR2</text>
<text x="53.5" y="113">IR3</text>
<text x="86.1" y="109.3">BIN2</text>
<text x="86.1" y="111.1">PWMB</text>
<text x="112.2" y="111.1">D5</text>
<text x="112.2" y="109.3">A3</text>
<text x="177.8" y="110.2">GND</text>
<text x="33.9" y="118.6">DSL</text>
<text x="33.9" y="114.9">BIN2</text>
<text x="33.9" y="116.7">PWMB</text>
<text x="53.5" y="114.9">IR4</text>
<text x="53.5" y="116.7">IR5</text>
<text x="53.5" y="118.6">TRIG</text>
<text x="33.9" y="122.3">GND</text>
<text x="33.9" y="120.5">DSR</text>
<text x="53.5" y="122.3">RGB</text>
<text x="53.5" y="120.5">ECHO</text>
<text x="87.9" y="124.2">TRIG</text>
<text x="87.9" y="122.3">ECHO</text>
<text x="112.2" y="122.3">D2</text>
<text x="112.2" y="124.2">D3</text>
<text x="169.9" y="120.5">IR</text>
<text x="207.2" y="124.2">GND</text>
<text x="268.7" y="124.2">GND</text>
<text x="87.9" y="127.9">RGB</text>
<text x="89.8" y="126">IR</text>
<text x="112.2" y="126">D4</text>
<text x="112.2" y="127.9">D7</text>
<text x="209.9" y="144.7">5V</text>
<text x="220.6" y="149.3">GND</text>
<text x="104.7" y="154">SDA</text>
<text x="104.7" y="152.1">SCL</text>
<text x="167.7" y="152.1">VBAT</text>
<text x="184.8" y="152.1">IR1</text>
<text x="184.8" y="154">IR2</text>
<text x="184.8" y="155.9">IR3</text>
<text x="210" y="155.9">CLK</text>
<text x="218.6" y="154">3.3V</text>
<text x="104.7" y="161.4">D12</text>
<text x="104.7" y="159.6">D13</text>
<text x="104.7" y="157.7">GND</text>
<text x="184.8" y="157.7">IR4</text>
<text x="184.8" y="159.6">IR5</text>
<text x="210" y="157.7">ADDR</text>
<text x="210" y="159.6">DOUT</text>
<text x="210" y="161.4">CS</text>
<text x="54.4" y="165.2">3.3V</text>
<text x="54.4" y="167">5V</text>
<text x="104.7" y="167">D9</text>
<text x="104.7" y="165.2">D10</text>
<text x="104.7" y="163.3">D11</text>
<text x="233.7" y="162.4">GND</text>
<text x="54.4" y="168.9">GND</text>
<text x="54.4" y="170.8">GND</text>
<text x="54.4" y="172.6">VBAT</text>
<text x="104.7" y="172.6">D7</text>
<text x="104.7" y="168.9">D8</text>
<text x="176.2" y="169.8">GND</text>
<text x="216.6" y="171.7">GND</text>
<text x="54.4" y="176.3">A0</text>
<text x="54.4" y="178.2">A1</text>
<text x="104.7" y="178.2">D4</text>
<text x="104.7" y="176.3">D5</text>
<text x="104.7" y="174.5">D6</text>
<text x="168.1" y="174.5">GND</text>
<text x="54.4" y="180.1">A2</text>
<text x="54.4" y="181.9">A3</text>
<text x="54.4" y="183.8">A4</text>
<text x="54.4" y="185.7">A5</text>
<text x="104.7" y="183.8">D1/TX</text>
<text x="104.7" y="181.9">D2</text>
<text x="104.7" y="180.1">D3</text>
<text x="104.7" y="185.7">D0/RX</text>
<text x="186.7" y="185.7">DOUT</text>
<text x="188.6" y="183.8">CS</text>
<text x="210.9" y="185.7">D11</text>
<text x="210.9" y="183.8">D10</text>
<text x="186.7" y="189.4">CLK</text>
<text x="186.7" y="187.5">ADDR</text>
<text x="210.9" y="189.4">D13</text>
<text x="210.9" y="187.5">D12</text>
</g>
<g font-size="1.7" fill="#000080">
<text x="52.3" y="23.4">C2</text>
<text x="59.8" y="23.4">C3</text>
<text x="64.6" y="21.7">C1</text>
<text x="70.2" y="21.7">1uF</text>
<text x="78.6" y="18">P1</text>
<text x="52.3" y="25.3">0.1uF</text>
<text x="59.8" y="25.3">10uF</text>
<text x="64.6" y="25.5">C5</text>
<text x="70.2" y="25.5">1uF</text>
<text x="128" y="27.3">C6</text>
<text x="133.6" y="27.3">0.11uF</text>
<text x="143.8" y="29.2">J1</text>
<text x="212.8" y="25.5">U1</text>
<text x="246.1" y="25.3">C4</text>
<text x="246.1" y="27.1">0.1uF</text>
<text x="143.8" y="31.1">XBee_Interface</text>
<text x="212.8" y="60.9">PCF8574</text>
<text x="62.8" y="66.4">R1</text>
<text x="62.8" y="68.3">C7</text>
<text x="62.8" y="70.2">C8</text>
<text x="68.4" y="68.3">4.7uF</text>
<text x="68.4" y="70.2">2.2uF</text>
<text x="70.2" y="66.4">1M</text>
<text x="78.6" y="77.6">SSD1306 OLED</text>
<text x="163" y="101.6">R5</text>
<text x="248.2" y="100">S1</text>
<text x="41.4" y="103.7">XH1</text>
<text x="163" y="103.5">100</text>
<text x="164.3" y="107.4">C13</text>
<text x="171.8" y="107.4">0.1uF</text>
<text x="195.8" y="106.8">R11</text>
<text x="209.6" y="107.2">Q1</text>
<text x="195.8" y="109.8">560</text>
<text x="209.6" y="109.1">S8550</text>
<text x="153.2" y="114.9">H1</text>
<text x="163" y="116.5">R8</text>
<text x="163" y="118.4">1k</text>
<text x="248.2" y="114.9">Joystick</text>
<text x="216.3" y="122.5">B1</text>
<text x="41.4" y="126">Header 10X2</text>
<text x="63.7" y="148.4">Arduino1</text>
<text x="212.8" y="146.5">C14 0.1uF</text>
<text x="193.2" y="150.3">T1</text>
<text x="170.5" y="157.5">R9</text>
<text x="170.5" y="159.4">10K</text>
<text x="222.1" y="157.7">C15 0.1uF</text>
<text x="170.5" y="165">R10</text>
<text x="170.5" y="166.8">10K</text>
<text x="222.1" y="167">C16 10uF</text>
<text x="193.2" y="172.6">TLC1543</text>
</g>
<g font-size="1.7" fill="#00f">
<text x="149.4" y="110.2">GND</text>
<text x="149.4" y="112.1">OUT</text>
<text x="150.4" y="108.4">+5</text>
</g>
<text font-size="1.4" fill="#000080" x="257.5" y="185.7">aveshare</text>
</svg>
